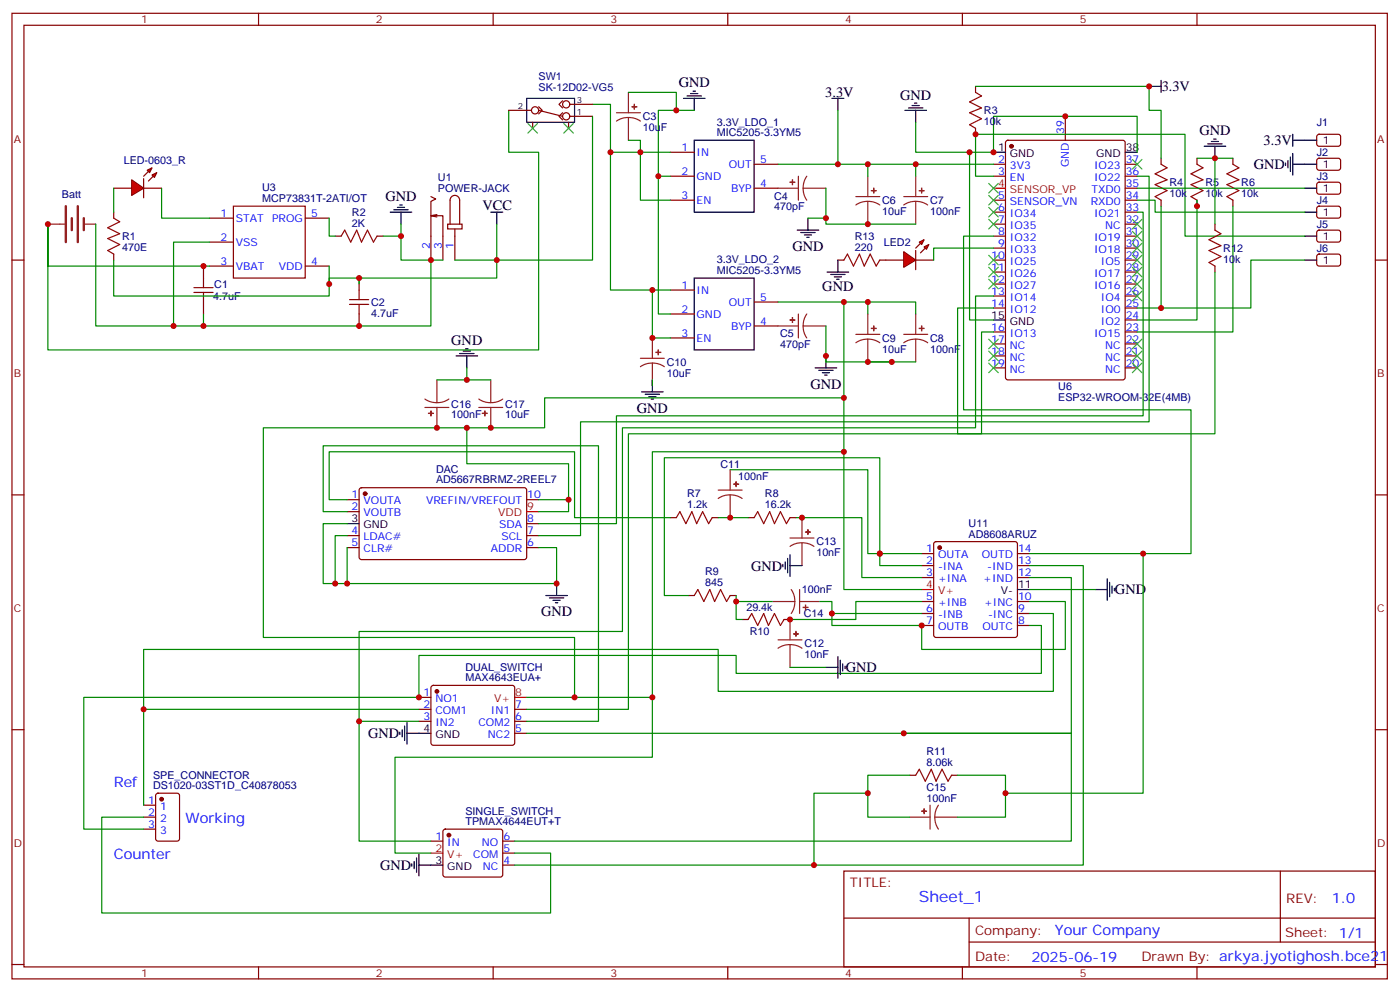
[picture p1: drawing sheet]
<svg xmlns="http://www.w3.org/2000/svg" width="413mm" height="292mm" viewBox="0 0 413 292" stroke-linecap="round" stroke-linejoin="round" font-family="sans-serif">
<g fill="none" stroke="#870000" stroke-width=".35">
<path d="M3.5 3.9h405.4v284.4h-405.4zM7.1 7.4h398.2v277.3h-398.2zM76.2 3.9v3.5M145.3 3.9v3.5M214.5 3.9v3.5M283.6 3.9v3.5M352.8 3.9v3.5M314 34.3v7M127 57.9l1.4 .7-1.4 .7v17.3M197.6 44.8h7M197.6 51.9h7M197.6 58.9h7"/>
<path d="M222.2 55.4h7.1M222.2 48.4h7.1M292.8 51.9h3.5M292.8 58.9h3.5M292.8 48.4h3.5M296.6 41.5l.4-.2h33.9l.7 .4v69.5l-.5 .6-34.1 .1-.6-.5-.1-69.4zM331.6 51.9h3.5M331.6 58.9h3.5M331.6 55.4h3.5M331.6 48.4h3.5M3.5 76.6h3.6M61.7 64.2h7.1"/>
<path d="M61.7 71.3h7.1M61.7 78.4h7.1M68.8 60.7h21.2v21.2h-21.2zM90 64.2h7M90 78.4h7M127 63.5l1.8 .4M128.8 63.2l-1.8 .3h3.5v13.1M131.9 66h4.3v1.4h-4.3zM132.6 66v-7.1a1.41 1.41 0 0 1 1.5-1.4 1.41 1.41 0 0 1 1.4 1.4v7.1M134.1 67.4v9.2M292.8 76.6h3.5M292.8 62.5h3.5"/>
<path d="M292.8 66h3.5M292.8 69.5h3.5M292.8 73.1h3.5M331.6 76.6h3.5M331.6 62.5h3.5M331.6 66h3.5M331.6 69.5h3.5M331.6 73.1h3.5M405.3 76.6h3.6M197.6 85.4h7M197.6 92.5h7M197.6 99.5h7"/>
<path d="M222.2 96h7.1M222.2 88.9h7.1M292.8 80.1h3.5M292.8 83.6h3.5M292.8 87.2h3.5M292.8 90.7h3.5M292.8 97.8h3.5M331.6 80.1h3.5M331.6 83.6h3.5M331.6 87.2h3.5M331.6 90.7h3.5M331.6 97.8h3.5"/>
<path d="M331.6 94.2h3.5M292.8 101.3h3.5M292.8 104.8h3.5M292.8 108.3h3.5M331.6 101.3h3.5M331.6 104.8h3.5M331.6 108.3h3.5M3.5 145.7h3.6M102.3 147.1h3.5M102.3 150.7h3.5M102.3 157.7h3.5M106.1 143.8l.4-.2 48.3 .1 .4 .6v20.1l-.7 .4-48.2-.1-.5-.6v-19.8z"/>
<path d="M155.2 147.1h3.5M155.2 157.7h3.5M155.2 154.2h3.5M405.3 145.7h3.6M102.3 161.3h3.5M155.2 161.3h3.5M3.5 214.9h3.6M123.5 208.9h3.5M123.5 212.4h3.5M123.5 205.4h3.5M127.2 202l.5-.2h23.3l.5 .2 .2 .5-.1 16.5-.6 .5-23.6-.1-.4-.6v-16.3zM151.7 208.9h3.5"/>
<path d="M151.7 212.4h3.5M151.7 215.9h3.5M405.3 214.9h3.6M42.3 237.1h3.6M46.1 233.8l.5-.2h5.6l.7 .4v13l-.4 .6-5.9 .1-.7-.5v-12.9zM42.3 244.2h3.6M42.3 240.6h3.6M127 247.7h3.5M130.8 244.4l.4-.2h16.3l.5 .2 .2 .5v12.7l-.3 .5-.4 .2h-16.3l-.5-.3-.2-.4v-12.7zM148.2 247.7h3.5M148.2 254.7h3.5M148.2 251.2h3.5"/>
<path d="M248.7 256.5h156.6v28.2h-156.6zM377.3 256.5v20.9M248.7 270.4h156.5M285.6 277.4h119.6M285.6 270.4v14.1M3.5 284h3.6M76.2 284.7v3.6M145.3 284.7v3.6M214.5 284.7v3.6M283.6 284.7v3.6M352.8 284.7v3.6M405.3 284h3.6"/>
</g>
<g fill="#870000" stroke="#870000" stroke-width=".35">
<circle cx="107.6" cy="145.4" r=".53"/>
<circle cx="128.8" cy="203.6" r=".53"/>
<circle cx="132.3" cy="245.9" r=".53"/>
<circle cx="298.1" cy="43.1" r=".53"/>
<circle cx="47.6" cy="235.3" r=".53"/>
</g>
<g fill="none" stroke="#000" stroke-width=".35">
<path d="M204.6 41.3h17.6v21.2h-17.6zM292.8 44.8h3.5M331.6 44.8h3.5M115 62.5h6.4M116.1 61.8h4.2M117.1 61.1h2.1M117.8 60.4h.7M118.2 62.5v3.5M144.6 62.5h3.6M146.4 62.5v3.5M204.6 81.9h17.6v21.1h-17.6zM292.8 94.2h3.5"/>
<path d="M102.3 154.2h3.5M123.5 215.9h3.5M127 254.7h3.5"/>
</g>
<path d="M292.8 55.4h3.5M155.2 150.7h3.5M151.7 205.4h3.5M127 251.2h3.5" fill="none" stroke="#f00" stroke-width=".35"/>
<path d="M14.1 66h4.9M24.7 66h3.5" fill="none" stroke="#8c2424" stroke-width=".35"/>
<path d="M19.4 60.7v10.6M21.2 64.2v3.6M22.9 60.7v10.6M24.7 64.2v3.6" fill="none" stroke="#8c2424" stroke-width=".71"/>
<path d="M149.9 32.5v12.3h8.8v58.2h-144.6v-37v12.4h47.6M28.2 66v30h98.8v-19.4h-8.8v-10.6M146.4 66v10.6h-12.3" fill="none" stroke="#008700" stroke-width=".35"/>
<g fill="#f00" stroke="#870000" stroke-width=".35">
<path d="M38.8 53l3.5 2.4-3.5 2.1z"/>
<path d="M42.3 52.6v5.6z"/>
</g>
<g fill="#870000" stroke="#870000" stroke-width=".35">
<path d="M43.7 50.5l-1.4 1.4z"/>
<path d="M43.7 53.3l1.5-1.4z"/>
</g>
<g fill="#f00" stroke="#870000" stroke-width=".35">
<path d="M43.4 50.1l1.4-.7-.7 1.4z"/>
<path d="M44.8 51.5l1.4-.7-.7 1.4z"/>
</g>
<g fill="none" stroke="#870000" stroke-width=".35">
<path d="M149.9 32.5h6.7M157 36v1.8M158.7 31.4l1.1 1.1-1.1 1M158.7 32.5l7.1 1.8M165.8 29.7l-1.1 1 1.1 1.1M165.8 33.2l-1.1 1.1 1.1 1M167.6 36v1.8M167.9 30.7h6.7M167.9 34.3h6.7M287.5 25.4v1.8M287.5 37.8v1.7M388.3 39.8l.5-.3 5.9 .1 .4 .7-.1 2.3-.6 .5-5.9-.1-.4-.6v-2.1z"/>
<path d="M33.5 55.4h5.3M42.3 55.4h5.3M342.2 46.6v1.8M342.2 58.9v1.8M352.8 46.6v1.8M352.8 58.9v1.8M363.4 46.6v1.8M363.4 58.9v1.8M388.3 46.8l.5-.2 5.9 .1 .4 .6-.1 2.4-.6 .4h-5.9l-.4-.7v-2.1zM388.3 53.9l.5-.2h5.9l.4 .7-.1 2.4-.6 .4-5.9-.1-.4-.6v-2.1zM33.5 62.5v1.7M33.5 74.8v1.8"/>
<path d="M60 78.4v3.5M98.8 69.5h1.7M111.1 69.5h1.8M358.1 66v1.8M358.1 78.4v1.7M388.3 60.9l.5-.2 5.9 .1 .4 .6-.1 2.4-.6 .4h-5.9l-.4-.7v-2.1zM388.3 68l.5-.2h5.9l.4 .7-.1 2.4-.6 .4-5.9-.1-.4-.6v-2.1zM388.3 75l.5-.2 5.9 .1 .4 .6-.1 2.4-.6 .5-5.9-.1-.4-.7v-2.1zM60 88.9v3.6M105.8 81.9v3.5M105.8 92.5v3.5M197.6 152.4h1.7"/>
<path d="M209.9 152.4h1.8M220.5 152.4h1.7M232.8 152.4h1.8M275.4 159.7l.5-.2h23.3l.5 .2 .2 .5v26.8l-.3 .5-.4 .2h-23.3l-.5-.2-.2-.5v-26.8zM202.8 175.4h1.8M215.2 175.4h1.8M271.6 163h3.6M271.6 166.5h3.6M271.6 170.1h3.6M271.6 177.1h3.6M299.9 163h3.5M299.9 166.5h3.5"/>
<path d="M299.9 170.1h3.5M299.9 177.1h3.5M218.7 182.4h1.8M231.1 182.4h1.7M271.6 180.7h3.6M271.6 184.2h3.6M299.9 180.7h3.5M299.9 184.2h3.5M268.1 228.3h1.8M280.5 228.3h1.7"/>
<circle cx="157.7" cy="32.5" r="1.06"/>
<circle cx="166.9" cy="34.3" r="1.06"/>
<circle cx="166.9" cy="30.7" r="1.06"/>
</g>
<g fill="none" stroke="#a10000" stroke-width=".35">
<path d="M287.5 27.2l1.8 1.1-3.5 1.7 3.5 1.8-3.5 1.4 3.5 1.8-3.5 1.7 1.7 1.1M342.2 48.4l1.8 1-3.6 1.8 3.6 1.8-3.6 1.4 3.6 1.7-3.6 1.8 1.8 1M352.8 48.4l1.7 1-3.5 1.8 3.5 1.8-3.5 1.4 3.5 1.7-3.5 1.8 1.8 1M363.4 48.4l1.7 1-3.5 1.8 3.5 1.8-3.5 1.4 3.5 1.7-3.5 1.8 1.8 1M33.5 64.2l1.8 1.1-3.6 1.8 3.6 1.7-3.6 1.4 3.6 1.8-3.6 1.8 1.8 1M100.5 69.5l1.1-1.7 1.8 3.5 1.7-3.5 1.4 3.5 1.8-3.5 1.8 3.5 1-1.8M358.1 67.8l1.7 1-3.5 1.8 3.5 1.8-3.5 1.4 3.5 1.7-3.5 1.8 1.8 1.1M57.1 86.1h5.7M57.1 84.7h5.7M60 81.9v2.8M60 86.1v2.8M103 89.6h5.7"/>
<path d="M103 88.2h5.7M105.8 85.4v2.8M105.8 89.6v2.9M199.3 152.4l1.1-1.7 1.7 3.5 1.8-3.5 1.4 3.5 1.8-3.5 1.7 3.5 1.1-1.8M222.2 152.4l1.1-1.7 1.8 3.5 1.7-3.5 1.4 3.5 1.8-3.5 1.8 3.5 1-1.8M204.6 175.4l1.1-1.8 1.7 3.5 1.8-3.5 1.4 3.5 1.8-3.5 1.7 3.5 1.1-1.7M220.5 182.4l1-1.7 1.8 3.5 1.8-3.5 1.4 3.5 1.7-3.5 1.8 3.5 1.1-1.8M269.9 228.3l1-1.8 1.8 3.5 1.8-3.5 1.4 3.5 1.7-3.5 1.8 3.5 1.1-1.7"/>
</g>
<g fill="none" stroke="#008700" stroke-width=".35">
<path d="M174.6 34.3v42.3h-28.2v5.3h-49.4v1.7M174.6 30.7h5.3v14.1h17.7M185.2 27.2h14.1v5.3M204.6 32.5h-10.6v19.4h3.6M246.9 32.5v15.9M269.9 36v8.8h22.9v-10.5h42.3v10.5M287.5 25.4h51.2v7.1h3.5v14.1M33.5 55.4v7.1M47.6 55.4v8.8h14.1M179.9 44.8v40.6h17.7M185.2 41.3h3.5v17.6h8.9M194 51.9v40.6h3.6"/>
<path d="M229.3 48.4h63.5M243.4 55.4v8.8h-5.3M255.8 48.4v3.5M269.9 48.4v3.5M285.8 44.8v49.4h7M292.8 51.9h-5.3v-12.4h61.7v30h35.3M335.1 51.9h3.6v72.3h-167.6v33.5h-12.4M335.1 58.9h5.3v3.6h44.1M335.1 55.4h49.4M352.8 58.9v35.3h-17.7M352.8 46.6h10.6M358.1 46.6v19.4"/>
<path d="M33.5 76.6v10.6h63.5v-8.8M61.7 71.3h-10.5v24.7M97 64.2v5.3h1.8M112.9 69.5h5.3M127 76.6h3.5M243.4 64.2v1.8h26.5M292.8 69.5h-8.8v51.2h67v42.3h-14.1M335.1 62.5h1.8v59.9h-155.2v31.8h-23M342.2 60.7v30h-7.1M363.4 60.7v37.1h-28.3M384.5 76.6h-15.8v14.1h-26.5M60 92.5v3.5"/>
<path d="M105.8 81.9v1.7M192.3 85.4v14.1h5.3M229.3 88.9h26.5v3.6M243.4 96v10.6h19.4M248.7 88.9v84.7h22.9M255.8 88.9h14.1v3.6M292.8 87.2h-5.3v38.8h-104.1v59.9h-77.6v26.5M292.8 97.8h-3.5v29.9h-104.1v81.2h-30M358.1 80.1v47.6h-75.9v-37h10.6M128.8 111.9h15.8M137.6 108.3v3.6M192.3 111.9v1.7"/>
<path d="M248.7 117.2h-88.2v8.8h-82.9v61.7h91.7v17.7M255.8 106.6h14.1M137.6 126v10.6h30v14.1h-8.9M215.2 138.3h40.6v24.7h3.5v-28.2h-63.5v40.6h7M248.7 133h-56.4v72.4h-37.1M102.3 157.7h-3.5v14.1M102.3 154.2h-7.1v17.6h68.8v-10.5h-5.3M102.3 150.7h-7.1v-19.4h81.2v81.1h-21.2M102.3 147.1h-5.3v-14.1h72.3v19.4h28.3M158.7 147.1h8.9M211.7 152.4h8.8M234.6 152.4h19.4v17.7h17.6"/>
<path d="M102.3 161.3v10.5M217 175.4v7h1.7M217 177.1h10.5M241.7 177.1h3.5v7.1h26.4v7h42.4v-14.1h-10.6M271.6 163h-12.3v3.5h12.3M271.6 177.1h-19.4v5.3h-19.4M303.4 166.5h15.9v88.2h-167.6M303.4 170.1h12.3v45.8h-160.5M303.4 163h33.5v70.6h-40.6M303.4 173.6h19.4M232.8 196.5h10.6M245.2 180.7h26.4"/>
<path d="M303.4 180.7h7v22.9h-98.7v-12.4h-169.4v17.7M303.4 184.2h3.5v14.1h-89.9v-5.3h-93.5v12.4h-98.8v38.8h17.6M123.5 212.4h-17.7v35.3h21.2M123.5 208.9h-81.2v28.2M192.3 205.4v17.6h-75.9v28.2h10.6M266.3 215.9h49.4v31.8h-164M255.8 233.6h-15.9v21.1M268.1 228.3h-12.3v12.3h12.3M282.2 228.3h14.1v12.3h-14.1M42.3 240.6h-12.3v28.3h132.3v-17.7h-10.6"/>
</g>
<g fill="none" stroke="#000" stroke-width=".35">
<path d="M155.2 29h14.1v7h-14.1zM201.4 29h6.4M202.5 28.3h4.2M203.6 27.6h2.1M204.3 26.8h.7M204.6 29v3.5M245.2 29h3.5M246.9 29v3.5M266.7 32.5h6.3M267.8 31.8h4.2M268.8 31.1h2.1M269.5 30.4h.7"/>
<path d="M269.9 32.5v3.5M338.7 25.4h3.5M342.2 23.7v3.5M381 39.5v3.6M354.9 43.1h6.3M356 42.4h4.2M357 41.7h2.1M357.7 41h.7M358.1 43.1v3.5M378.9 48v.7M379.6 47.3v2.1M380.3 46.2v4.3"/>
<path d="M381 41.3h7.1M381 45.2v6.3M381 48.4h7.1M384.5 55.4h3.6M234.9 67.8h6.4M236 68.5h4.2M237.1 69.2h2.1M237.8 69.9h.7M238.1 64.2v3.6M384.5 62.5h3.6M384.5 69.5h3.6M384.5 76.6h3.6"/>
<path d="M134.4 104.8h6.4M135.5 104.1h4.2M136.5 103.4h2.1M137.2 102.7h.7M137.6 104.8v3.5M189.1 115.4h6.3M190.1 116.1h4.3M191.2 116.8h2.1M191.9 117.5h.7M192.3 111.9v3.5M240.2 108.3h6.4M241.3 109h4.2"/>
<path d="M242.4 109.7h2.1M243.1 110.5h.7M243.4 104.8v3.5M160.9 175.4h6.3M161.9 176.1h4.3M163 176.8h2.1M163.7 177.5h.7M164 171.8v3.6M230.7 166.2v.7M231.4 165.5v2.1M232.1 164.4v4.3M232.8 166.5h3.6"/>
<path d="M232.8 163.4v6.3M299.9 173.6h3.5M322.8 173.6h3.5M326.3 170.4v6.4M327 171.5v4.2M327.7 172.5v2.2M328.4 173.2v.8M243.4 196.5h3.5M246.9 193.4v6.3M247.6 194.4v4.2M248.4 195.5v2.1M249.1 196.2v.7"/>
<path d="M117.8 215.6v.7M118.5 214.9v2.1M119.2 213.8v4.3M119.9 215.9h3.6M119.9 212.8v6.3M121.4 254.4v.7M122.1 253.7v2.1M122.8 252.6v4.3M123.5 254.7h3.5M123.5 251.6v6.3"/>
</g>
<g fill="none" stroke="#8c2424" stroke-width=".35">
<path d="M181.7 33.2h7M185.2 34.6l-1.8 .2-1.7 .9M185.2 34.6l1.9 .2 1.6 .9M185.2 27.2v6M185.2 34.6v6.7M229.3 55.4h6M235.3 51.9v7M236.7 55.4l.2 1.9 .9 1.6M236.7 55.4h6.7M237.8 51.9l-.8 1.7-.3 1.8M252.2 57.9h7.1M255.8 59.3l-1.9 .2-1.7 .9"/>
<path d="M255.8 59.3l1.8 .2 1.7 .9M255.8 51.9v6M255.8 59.3v6.7M266.3 57.9h7.1M269.9 59.3l-1.9 .2-1.7 .9M269.9 59.3l1.8 .2 1.7 .9M269.9 51.9v6M269.9 59.3v6.7M192.3 99.5v6M229.3 96h6M235.3 92.5v7M236.7 96l.2 1.8 .9 1.7"/>
<path d="M236.7 96h6.7M237.8 92.5l-.8 1.6-.3 1.9M252.2 98.5h7.1M255.8 99.9l-1.9 .2-1.7 .8M255.8 99.9l1.8 .2 1.7 .8M255.8 92.5v6M255.8 99.9v6.7M266.3 98.5h7.1M269.9 99.9l-1.9 .2-1.7 .8M269.9 99.9l1.8 .2 1.7 .8M269.9 92.5v6M269.9 99.9v6.7"/>
<path d="M125.2 117.5l1.7 .8 1.9 .3M125.2 120h7.1M128.8 111.9v6.7M128.8 120v6M132.3 117.5l-1.7 .8-1.8 .3M141.1 117.5l1.7 .8 1.8 .3M141.1 120h7.1M144.6 111.9v6.7M144.6 120v6M148.2 117.5l-1.7 .8-1.9 .3M188.7 105.5h7.1M192.3 106.9l-1.9 .3-1.7 .8"/>
<path d="M192.3 106.9l1.8 .3 1.7 .8M192.3 106.9v6.7M215.2 138.3v6M211.7 144.3h7M215.2 145.7l-1.9 .3-1.6 .8M215.2 145.7l1.8 .3 1.7 .8M215.2 145.7v6.7M232.8 158.4h7.1M236.4 159.8l-1.9 .3-1.7 .8M236.4 159.8l1.8 .3 1.7 .8M236.4 152.4v6M236.4 159.8v6.7"/>
<path d="M227.5 177.1h6.7M233.2 173.6l.8 1.7 .2 1.8M234.2 177.1l-.2 1.9-.8 1.7M235.7 177.1h6M235.7 173.6v7.1M229.3 188.4h7.1M232.8 189.8l-1.8 .3-1.7 .8M232.8 189.8l1.9 .3 1.7 .8M232.8 182.4v6M232.8 189.8v6.7M274.1 237.1v7.1M276.6 237.1l-.8 1.7-.3 1.8"/>
<path d="M268.1 240.6h6M275.5 240.6l.3 1.9 .8 1.7M275.5 240.6h6.7"/>
</g>
<g fill="#8c2424" stroke="#8c2424" stroke-width=".35">
<path d="M186.3 31.4l1.4 .1z"/>
<path d="M186.9 30.7l.1 1.4z"/>
<path d="M233.5 53l.1 1.4z"/>
<path d="M232.8 53.7h1.4z"/>
<path d="M233.5 93.5l.1 1.4z"/>
<path d="M232.8 94.2l1.4 .1z"/>
<path d="M256.8 56.1l1.4 .1z"/>
<path d="M257.5 55.4v1.4z"/>
<path d="M270.9 56.1l1.4 .1z"/>
<path d="M271.6 55.4v1.4z"/>
<path d="M270.9 96.7h1.4z"/>
<path d="M271.6 96v1.4z"/>
<path d="M256.8 96.7h1.4z"/>
<path d="M257.5 96v1.4z"/>
<path d="M193.3 103.8h1.4z"/>
<path d="M194 103v1.5z"/>
<path d="M216.3 142.6h1.4z"/>
<path d="M216.9 141.9l.1 1.4z"/>
<path d="M233.9 186.7h1.4z"/>
<path d="M234.6 185.9v1.5z"/>
<path d="M237.4 156.7h1.4z"/>
<path d="M238.1 156v1.4z"/>
<path d="M237.4 178.2v1.4z"/>
<path d="M236.7 178.9h1.4z"/>
<path d="M272.3 238.2l.1 1.4z"/>
<path d="M271.6 238.9h1.4z"/>
<path d="M126.3 121.7h1.4z"/>
<path d="M127 121v1.4z"/>
<path d="M142.2 121.7h1.4z"/>
<path d="M142.9 121v1.4z"/>
</g>
<circle cx="276.9" cy="161.3" r=".53" fill="#870000" stroke="#870000" stroke-width=".35"/>
<path d="M271.6 173.6h3.6" fill="none" stroke="#f00" stroke-width=".35"/>
<g fill="none" stroke="#3c3" stroke-width=".35">
<path d="M155.6 36.4l2.8 2.8M158.4 36.4l-2.8 2.8M166.2 36.4l2.8 2.8M169 36.4l-2.8 2.8M291.4 54l2.8 2.8M291.4 57.5l2.8 2.9M294.2 54l-2.8 2.8M294.2 57.5l-2.8 2.9M333.7 47l2.8 2.8M336.5 47l-2.8 2.8M291.4 61.1l2.8 2.8M291.4 64.6l2.8 2.8"/>
<path d="M291.4 75.2l2.8 2.8M291.4 78.7l2.8 2.8M294.2 61.1l-2.8 2.8M294.2 64.6l-2.8 2.8M294.2 75.2l-2.8 2.8M294.2 78.7l-2.8 2.8M333.7 78.7l2.8 2.8M333.7 75.2l2.8 2.8M333.7 71.6l2.8 2.9M333.7 68.1l2.8 2.8M333.7 64.6l2.8 2.8M336.5 64.6l-2.8 2.8"/>
<path d="M336.5 78.7l-2.8 2.8M336.5 75.2l-2.8 2.8M336.5 71.6l-2.8 2.9M336.5 68.1l-2.8 2.8M291.4 82.2l2.8 2.9M291.4 99.9l2.8 2.8M294.2 82.2l-2.8 2.9M294.2 99.9l-2.8 2.8M333.7 99.9l2.8 2.8M333.7 85.8l2.8 2.8M333.7 82.2l2.8 2.9M336.5 99.9l-2.8 2.8"/>
<path d="M336.5 85.8l-2.8 2.8M336.5 82.2l-2.8 2.9M291.4 103.4l2.8 2.8M291.4 106.9l2.8 2.8M294.2 103.4l-2.8 2.8M294.2 106.9l-2.8 2.8M333.7 106.9l2.8 2.8M333.7 103.4l2.8 2.8M336.5 106.9l-2.8 2.8M336.5 103.4l-2.8 2.8"/>
</g>
<g fill="#f00" stroke="#870000" stroke-width=".35">
<path d="M266.3 74.1l3.6 2.5-3.6 2.1z"/>
<path d="M269.9 73.8v5.6z"/>
</g>
<g fill="#870000" stroke="#870000" stroke-width=".35">
<path d="M269.9 73.1l1.4-1.5z"/>
<path d="M272.7 73.1l-1.4 1.4z"/>
</g>
<g fill="#f00" stroke="#870000" stroke-width=".35">
<path d="M270.9 71.3l1.4-.7-.7 1.4z"/>
<path d="M272.3 72.7l1.5-.7-.8 1.4z"/>
</g>
<path d="M246.9 76.6h1.8M259.3 76.6h7M269.9 76.6h5.3" fill="none" stroke="#870000" stroke-width=".35"/>
<path d="M248.7 76.6l1.1-1.8 1.7 3.6 1.8-3.6 1.4 3.6 1.8-3.6 1.7 3.6 1.1-1.8" fill="none" stroke="#a10000" stroke-width=".35"/>
<path d="M292.8 73.1h-17.6v3.5" fill="none" stroke="#008700" stroke-width=".35"/>
<path d="M246.9 76.6v3.5M243.8 80.1h6.3M244.8 80.8h4.3M245.9 81.5h2.1M246.6 82.2h.7" fill="none" stroke="#000" stroke-width=".35"/>
<g fill="#c00">
<circle cx="127" cy="76.6" r=".88"/>
<circle cx="146.4" cy="76.6" r=".88"/>
<circle cx="51.2" cy="96" r=".88"/>
<circle cx="60" cy="78.4" r=".88"/>
<circle cx="60" cy="96" r=".88"/>
<circle cx="118.2" cy="69.5" r=".88"/>
<circle cx="105.8" cy="96" r=".88"/>
<circle cx="14.1" cy="66" r=".88"/>
<circle cx="194" cy="51.9" r=".88"/>
<circle cx="179.9" cy="44.8" r=".88"/>
<circle cx="188.7" cy="44.8" r=".88"/>
<circle cx="199.3" cy="32.5" r=".88"/>
<circle cx="243.4" cy="64.2" r=".88"/>
<circle cx="255.8" cy="66" r=".88"/>
<circle cx="255.8" cy="48.4" r=".88"/>
<circle cx="269.9" cy="48.4" r=".88"/>
<circle cx="262.8" cy="106.6" r=".88"/>
<circle cx="255.8" cy="106.6" r=".88"/>
<circle cx="243.4" cy="104.8" r=".88"/>
<circle cx="255.8" cy="88.9" r=".88"/>
<circle cx="246.9" cy="48.4" r=".88"/>
<circle cx="292.8" cy="44.8" r=".88"/>
<circle cx="314" cy="34.3" r=".88"/>
<circle cx="285.8" cy="44.8" r=".88"/>
<circle cx="352.8" cy="60.7" r=".88"/>
<circle cx="192.3" cy="85.4" r=".88"/>
<circle cx="192.3" cy="99.5" r=".88"/>
<circle cx="164" cy="171.8" r=".88"/>
<circle cx="102.3" cy="171.8" r=".88"/>
<circle cx="98.8" cy="171.8" r=".88"/>
<circle cx="248.7" cy="88.9" r=".88"/>
<circle cx="192.3" cy="205.4" r=".88"/>
<circle cx="105.8" cy="212.4" r=".88"/>
<circle cx="42.3" cy="208.9" r=".88"/>
<circle cx="266.3" cy="215.9" r=".88"/>
<circle cx="248.7" cy="133" r=".88"/>
<circle cx="217" cy="177.1" r=".88"/>
<circle cx="236.4" cy="152.4" r=".88"/>
<circle cx="259.3" cy="163" r=".88"/>
<circle cx="271.6" cy="184.2" r=".88"/>
<circle cx="245.2" cy="180.7" r=".88"/>
<circle cx="232.8" cy="182.4" r=".88"/>
<circle cx="239.9" cy="254.7" r=".88"/>
<circle cx="255.8" cy="233.6" r=".88"/>
<circle cx="296.3" cy="233.6" r=".88"/>
<circle cx="336.9" cy="163" r=".88"/>
<circle cx="137.6" cy="111.9" r=".88"/>
<circle cx="137.6" cy="126" r=".88"/>
<circle cx="167.6" cy="147.1" r=".88"/>
<circle cx="169.3" cy="205.4" r=".88"/>
<circle cx="128.8" cy="126" r=".88"/>
<circle cx="105.8" cy="81.9" r=".88"/>
<circle cx="97" cy="83.6" r=".88"/>
<circle cx="215.2" cy="152.4" r=".88"/>
<circle cx="358.1" cy="46.6" r=".88"/>
<circle cx="338.7" cy="25.4" r=".88"/>
<circle cx="287.5" cy="39.5" r=".88"/>
<circle cx="342.2" cy="90.7" r=".88"/>
<circle cx="248.7" cy="117.2" r=".88"/>
<circle cx="144.6" cy="126" r=".88"/>
<circle cx="123.5" cy="205.4" r=".88"/>
</g>
<text font-size="4.6" fill="#00f" x="270.8" y="265.5">Sheet_1</text>
<g font-size="4.2">
<text x="200" y="25.7">GND</text>
<text x="243.2" y="28.6">3.3V</text>
<text x="265.3" y="29.4">GND</text>
<text x="342.4" y="26.9">3.3V</text>
<text x="353.5" y="39.8">GND</text>
<text x="372.4" y="42.8">3.3V</text>
<text x="369.5" y="49.8">GND</text>
<text x="113.6" y="59.2">GND</text>
<text x="142.2" y="61.8">VCC</text>
<text x="233.5" y="73.9">GND</text>
<text x="242.4" y="85.8">GND</text>
<text x="133" y="101.7">GND</text>
<text x="238.8" y="114.5">GND</text>
<text x="187.7" y="121.5">GND</text>
<text x="221.4" y="168">GND</text>
<text x="328.6" y="175">GND</text>
<text x="159.5" y="181.5">GND</text>
<text x="249.2" y="198">GND</text>
<text x="108.5" y="217.3">GND</text>
<text x="112" y="256.2">GND</text>
</g>
<g font-size="4.2" fill="#00f">
<text x="33.5" y="231.8">Ref</text>
<text x="54.7" y="242.4">Working</text>
<text x="33.5" y="253">Counter</text>
<text x="392.5" y="265.8">1.0</text>
<text x="310.9" y="275.3">Your Company</text>
<text x="304" y="283.1">2025-06-19</text>
</g>
<g font-size="3.9" fill="#800">
<text x="250.5" y="261.1">TITLE:</text>
<text x="379.1" y="265.8">REV:</text>
<text x="287.4" y="275.3">Company:</text>
<text x="378.7" y="275.9">Sheet: 1/1</text>
<text x="287.4" y="283">Date:</text>
<text x="336.4" y="283.1">Drawn By: arkya.jyotighosh.bce21</text>
</g>
<g font-size="3.2" fill="#800">
<text x="41.6" y="6.9">1</text>
<text x="110.8" y="6.9">2</text>
<text x="179.9" y="6.9">3</text>
<text x="249.1" y="6.9">4</text>
<text x="318.2" y="6.9">5</text>
<text x="4.1" y="42">A</text>
<text x="405.9" y="42">A</text>
<text x="4.1" y="111.2">B</text>
<text x="405.9" y="111.2">B</text>
<text x="4.1" y="180.3">C</text>
<text x="405.9" y="180.3">C</text>
<text x="4.1" y="249.4">D</text>
<text x="405.9" y="249.4">D</text>
<text x="41.6" y="287.7">1</text>
<text x="110.8" y="287.7">2</text>
<text x="179.9" y="287.7">3</text>
<text x="249.1" y="287.7">4</text>
<text x="318.2" y="287.7">5</text>
</g>
<g font-size="3.2" fill="#000080">
<text x="158.7" y="23.5">SW1</text>
<text x="158.7" y="26.7">SK-12D02-VG5</text>
<text x="189.4" y="35.4">C3</text>
<text x="290" y="33.6">R3</text>
<text x="189.4" y="38.6">10uF</text>
<text x="211.3" y="40">MIC5205-3.3YM5</text>
<text x="211.3" y="37">3.3V_LDO_1</text>
<text x="290" y="36.8">10k</text>
<text x="388.1" y="37.2">J1</text>
<text x="388.1" y="46">J2</text>
<text x="36.5" y="48.4">LED-0603_R</text>
<text x="129.1" y="53.4">U1</text>
<text x="388.1" y="53">J3</text>
<text x="18.2" y="58.3">Batt</text>
<text x="77.3" y="59.5">MCP73831T-2ATI/OT</text>
<text x="77.3" y="56.3">U3</text>
<text x="129.1" y="56.5">POWER-JACK</text>
<text x="228.2" y="58.8">C4</text>
<text x="344.7" y="58">10k</text>
<text x="344.7" y="54.8">R4</text>
<text x="355.2" y="58">10k</text>
<text x="355.2" y="54.8">R5</text>
<text x="365.8" y="58">10k</text>
<text x="365.8" y="54.8">R6</text>
<text x="103.7" y="63.5">R2</text>
<text x="228.2" y="61.9">470pF</text>
<text x="260" y="63.3">10uF</text>
<text x="260" y="60.1">C6</text>
<text x="274.1" y="63.3">100nF</text>
<text x="274.1" y="60.1">C7</text>
<text x="388.1" y="60.1">J4</text>
<text x="36" y="70.7">R1</text>
<text x="103.7" y="66.7">2K</text>
<text x="251.9" y="70.6">R13</text>
<text x="388.1" y="67.2">J5</text>
<text x="36" y="73.8">470E</text>
<text x="211.3" y="77.6">3.3V_LDO_2</text>
<text x="251.9" y="73.8">220</text>
<text x="260.5" y="72.4">LED2</text>
<text x="360.5" y="77.4">10k</text>
<text x="360.5" y="74.2">R12</text>
<text x="388.1" y="74.2">J6</text>
<text x="211.3" y="80.6">MIC5205-3.3YM5</text>
<text x="62.8" y="88.3">4.7uF</text>
<text x="63.2" y="84.8">C1</text>
<text x="109.4" y="93.2">4.7uF</text>
<text x="109.4" y="90.1">C2</text>
<text x="229.9" y="99.4">C5</text>
<text x="260" y="100.6">C9</text>
<text x="274.1" y="100.6">C8</text>
<text x="196.5" y="107.7">C10</text>
<text x="229.9" y="102.4">470pF</text>
<text x="260" y="103.8">10uF</text>
<text x="274.1" y="103.8">100nF</text>
<text x="196.5" y="110.9">10uF</text>
<text x="311.9" y="118">ESP32-WROOM-32E(4MB)</text>
<text x="311.9" y="115">U6</text>
<text x="133" y="123.2">100nF</text>
<text x="133" y="120.1">C16</text>
<text x="148.9" y="123.2">10uF</text>
<text x="148.9" y="120.1">C17</text>
<text x="212.3" y="137.7">C11</text>
<text x="128.5" y="142.3">AD5667RBRMZ-2REEL7</text>
<text x="128.5" y="139.3">DAC</text>
<text x="217.6" y="141.2">100nF</text>
<text x="202.5" y="149.6">1.2k</text>
<text x="202.5" y="146.4">R7</text>
<text x="225.4" y="149.6">16.2k</text>
<text x="225.4" y="146.4">R8</text>
<text x="285.5" y="155.2">U11</text>
<text x="240.6" y="160.6">C13</text>
<text x="285.5" y="158.4">AD8608ARUZ</text>
<text x="240.6" y="163.8">10nF</text>
<text x="207.8" y="172.5">845</text>
<text x="207.8" y="169.4">R9</text>
<text x="236.3" y="174.7">100nF</text>
<text x="220" y="180">29.4k</text>
<text x="236.9" y="181.8">C14</text>
<text x="221" y="187.1">R10</text>
<text x="237.1" y="190.6">C12</text>
<text x="137.2" y="197.5">DUAL_SWITCH</text>
<text x="237.1" y="193.8">10nF</text>
<text x="137.2" y="200.6">MAX4643EUA+</text>
<text x="273.1" y="225.5">8.06k</text>
<text x="273.1" y="222.4">R11</text>
<text x="45.1" y="232.3">DS1020-03ST1D_C40878053</text>
<text x="45.1" y="229.3">SPE_CONNECTOR</text>
<text x="273.1" y="233">C15</text>
<text x="137.2" y="239.9">SINGLE_SWITCH</text>
<text x="273.1" y="236">100nF</text>
<text x="137.2" y="242.9">TPMAX4644EUT+T</text>
</g>
<g font-size="3.2" fill="#00f">
<text x="313.6" y="39.5" transform="rotate(-90 313.6 39.5)">39</text>
<text x="200.8" y="44.5">1</text>
<text x="205.3" y="45.9">IN</text>
<text x="200.8" y="51.5">2</text>
<text x="205.3" y="53">GND</text>
<text x="214.8" y="49.4">OUT</text>
<text x="224" y="48">5</text>
<text x="294.1" y="48">2</text>
<text x="294.1" y="51.5">3</text>
<text x="297.6" y="49.8">3V3</text>
<text x="297.6" y="53.3">EN</text>
<text x="315" y="49.3" transform="rotate(-90 315 49.3)">GND</text>
<text x="322.4" y="53.3">IO22</text>
<text x="322.4" y="49.8">IO23</text>
<text x="331.8" y="51.5">36</text>
<text x="331.8" y="48">37</text>
<text x="200.8" y="58.6">3</text>
<text x="215.5" y="56.5">BYP</text>
<text x="224" y="55.1">4</text>
<text x="294.1" y="58.6">5</text>
<text x="321.7" y="56.8">TXD0</text>
<text x="331.8" y="58.6">34</text>
<text x="331.8" y="55.1">35</text>
<text x="65" y="63.9">1</text>
<text x="69.5" y="65.3">STAT</text>
<text x="80.2" y="65.3">PROG</text>
<text x="91.7" y="63.9">5</text>
<text x="205.3" y="60">EN</text>
<text x="294.1" y="62.1">6</text>
<text x="294.1" y="65.7">7</text>
<text x="297.6" y="60.4">SENSOR_VN</text>
<text x="297.6" y="63.9">IO34</text>
<text x="321.5" y="60.4">RXD0</text>
<text x="322.4" y="63.9">IO21</text>
<text x="331.8" y="65.7">32</text>
<text x="331.8" y="62.1">33</text>
<text x="65" y="70.9">2</text>
<text x="294.1" y="69.2">8</text>
<text x="297.6" y="67.4">IO35</text>
<text x="297.6" y="70.9">IO32</text>
<text x="322.4" y="70.9">IO19</text>
<text x="325.7" y="67.4">NC</text>
<text x="331.8" y="69.2">31</text>
<text x="65" y="78">3</text>
<text x="69.5" y="72.4">VSS</text>
<text x="91.7" y="78">4</text>
<text x="126.6" y="73.3" transform="rotate(-90 126.6 73.3)">2</text>
<text x="130.2" y="73.3" transform="rotate(-90 130.2 73.3)">3</text>
<text x="133.7" y="73.3" transform="rotate(-90 133.7 73.3)">1</text>
<text x="292.1" y="76.2">10</text>
<text x="294.1" y="72.7">9</text>
<text x="297.6" y="74.5">IO33</text>
<text x="297.6" y="78">IO25</text>
<text x="322.4" y="74.5">IO18</text>
<text x="324.5" y="78">IO5</text>
<text x="331.8" y="76.2">29</text>
<text x="331.8" y="72.7">30</text>
<text x="69.5" y="79.4">VBAT</text>
<text x="82.2" y="79.4">VDD</text>
<text x="292.1" y="79.8">11</text>
<text x="292.1" y="83.3">12</text>
<text x="297.6" y="81.5">IO26</text>
<text x="322.4" y="81.5">IO17</text>
<text x="331.8" y="83.3">27</text>
<text x="331.8" y="79.8">28</text>
<text x="200.8" y="85.1">1</text>
<text x="205.3" y="86.5">IN</text>
<text x="214.8" y="90">OUT</text>
<text x="224" y="88.6">5</text>
<text x="292.1" y="86.8">13</text>
<text x="297.6" y="85.1">IO27</text>
<text x="297.6" y="88.6">IO14</text>
<text x="322.4" y="85.1">IO16</text>
<text x="324.5" y="88.6">IO4</text>
<text x="331.8" y="86.8">26</text>
<text x="200.8" y="92.1">2</text>
<text x="205.3" y="93.5">GND</text>
<text x="224" y="95.6">4</text>
<text x="292.1" y="90.3">14</text>
<text x="297.6" y="92.1">IO12</text>
<text x="324.5" y="95.6">IO2</text>
<text x="324.5" y="92.1">IO0</text>
<text x="331.8" y="93.9">24</text>
<text x="331.8" y="90.3">25</text>
<text x="200.8" y="99.2">3</text>
<text x="205.3" y="100.6">EN</text>
<text x="215.5" y="97">BYP</text>
<text x="292.1" y="97.4">16</text>
<text x="292.1" y="100.9">17</text>
<text x="297.6" y="99.2">IO13</text>
<text x="322.4" y="99.2">IO15</text>
<text x="331.8" y="100.9">22</text>
<text x="331.8" y="97.4">23</text>
<text x="292.1" y="104.5">18</text>
<text x="292.1" y="108">19</text>
<text x="297.6" y="102.7">NC</text>
<text x="297.6" y="106.2">NC</text>
<text x="325.7" y="106.2">NC</text>
<text x="325.7" y="102.7">NC</text>
<text x="331.8" y="108">20</text>
<text x="331.8" y="104.5">21</text>
<text x="297.6" y="109.7">NC</text>
<text x="325.7" y="109.7">NC</text>
<text x="103.6" y="146.8">1</text>
<text x="107.1" y="148.6">VOUTA</text>
<text x="125.6" y="148.6">VREFIN/VREFOUT</text>
<text x="155.4" y="146.8">10</text>
<text x="103.6" y="150.3">2</text>
<text x="107.1" y="152.1">VOUTB</text>
<text x="147.1" y="155.6">SDA</text>
<text x="155.4" y="153.8">8</text>
<text x="103.6" y="157.4">4</text>
<text x="103.6" y="160.9">5</text>
<text x="107.1" y="159.1">LDAC#</text>
<text x="147.8" y="159.1">SCL</text>
<text x="155.4" y="160.9">6</text>
<text x="155.4" y="157.4">7</text>
<text x="107.1" y="162.7">CLR#</text>
<text x="144.7" y="162.7">ADDR</text>
<text x="273" y="162.7">1</text>
<text x="273" y="166.2">2</text>
<text x="276.5" y="164.4">OUTA</text>
<text x="276.5" y="168">-INA</text>
<text x="289.3" y="164.4">OUTD</text>
<text x="291" y="168">-IND</text>
<text x="300" y="166.2">13</text>
<text x="300" y="162.7">14</text>
<text x="273" y="169.7">3</text>
<text x="276.5" y="171.5">+INA</text>
<text x="289.8" y="171.5">+IND</text>
<text x="300" y="169.7">12</text>
<text x="273" y="176.8">5</text>
<text x="276.5" y="178.5">+INB</text>
<text x="290" y="178.5">+INC</text>
<text x="300" y="176.8">10</text>
<text x="273" y="180.3">6</text>
<text x="273" y="183.8">7</text>
<text x="276.5" y="182.1">-INB</text>
<text x="276.5" y="185.6">OUTB</text>
<text x="289.6" y="185.6">OUTC</text>
<text x="291.2" y="182.1">-INC</text>
<text x="300" y="183.8">8</text>
<text x="300" y="180.3">9</text>
<text x="124.8" y="208.5">2</text>
<text x="124.8" y="205">1</text>
<text x="128.3" y="206.8">NO1</text>
<text x="151.9" y="208.5">7</text>
<text x="124.8" y="212.1">3</text>
<text x="128.3" y="213.8">IN2</text>
<text x="128.3" y="210.3">COM1</text>
<text x="141" y="213.8">COM2</text>
<text x="144.7" y="210.3">IN1</text>
<text x="151.9" y="212.1">6</text>
<text x="151.9" y="215.6">5</text>
<text x="143.8" y="217.3">NC2</text>
<text x="43.7" y="236.7">1</text>
<text x="47.2" y="238.5">1</text>
<text x="43.7" y="243.8">3</text>
<text x="43.7" y="240.3">2</text>
<text x="47.2" y="245.6">3</text>
<text x="47.2" y="242">2</text>
<text x="128.3" y="247.3">1</text>
<text x="131.8" y="249.1">IN</text>
<text x="142" y="249.1">NO</text>
<text x="148.3" y="250.9">5</text>
<text x="148.3" y="247.3">6</text>
<text x="139.5" y="252.6">COM</text>
<text x="142.3" y="256.2">NC</text>
<text x="148.3" y="254.4">4</text>
</g>
<g font-size="3.2">
<text x="294.1" y="44.5">1</text>
<text x="297.6" y="46.2">GND</text>
<text x="323" y="46.2">GND</text>
<text x="331.8" y="44.5">38</text>
<text x="389.8" y="42.4">1</text>
<text x="389.8" y="49.4">1</text>
<text x="389.8" y="56.5">1</text>
<text x="389.8" y="63.5">1</text>
<text x="389.8" y="70.6">1</text>
<text x="389.8" y="77.6">1</text>
<text x="292.1" y="93.9">15</text>
<text x="297.6" y="95.6">GND</text>
<text x="103.6" y="153.8">3</text>
<text x="107.1" y="155.6">GND</text>
<text x="300" y="173.2">11</text>
<text x="294.9" y="175">V-</text>
<text x="124.8" y="215.6">4</text>
<text x="128.3" y="217.3">GND</text>
<text x="128.3" y="254.4">3</text>
<text x="131.8" y="256.2">GND</text>
</g>
<g font-size="3.2" fill="#f00">
<text x="294.1" y="55.1">4</text>
<text x="297.6" y="56.8">SENSOR_VP</text>
<text x="146.9" y="152.1">VDD</text>
<text x="155.4" y="150.3">9</text>
<text x="273" y="173.2">4</text>
<text x="276.5" y="175">V+</text>
<text x="145.6" y="206.8">V+</text>
<text x="151.9" y="205">8</text>
<text x="128.3" y="250.9">2</text>
<text x="131.8" y="252.6">V+</text>
</g>
<g font-size="2.5">
<text x="152.6" y="32.1">2</text>
<text x="170" y="30.4">3</text>
<text x="170" y="33.9">1</text>
</g>
</svg>
